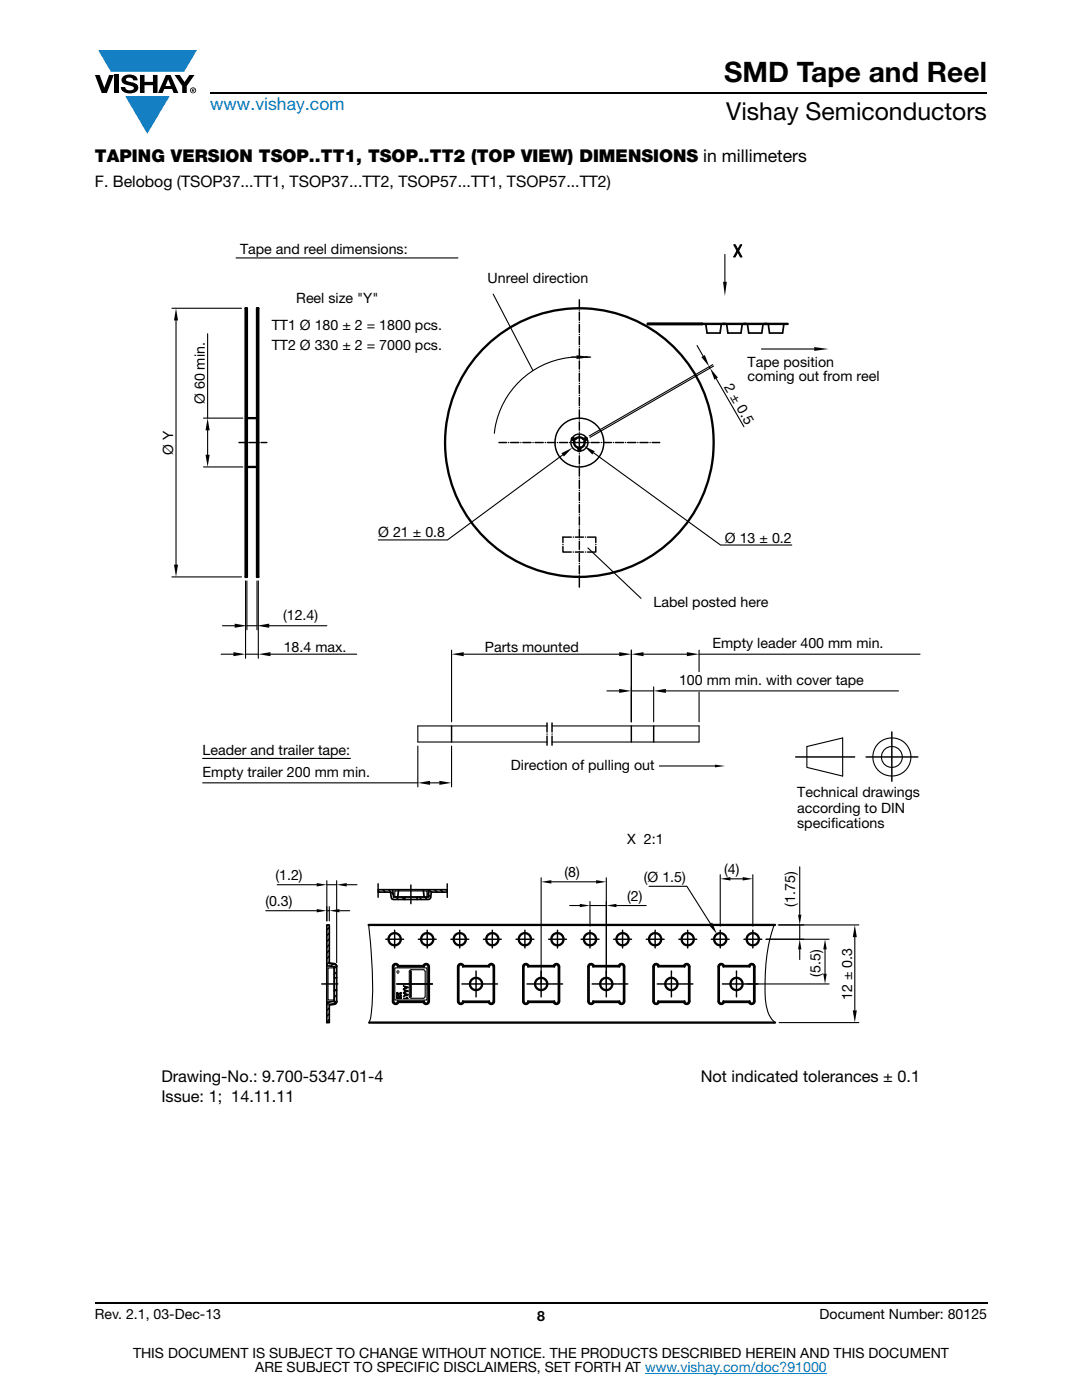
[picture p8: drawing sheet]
<svg xmlns="http://www.w3.org/2000/svg" width="216mm" height="279mm" viewBox="0 0 216 279" stroke-linecap="round" stroke-linejoin="round" font-family="sans-serif">
<g fill="#147fc3">
<path d="M19.6 10h19.7l-2.6 4.3h-1.1h-13.5z"/>
<path d="M25 19.2h8.9l-4.5 7.5z"/>
</g>
<g fill="#000">
<path d="M18.9 15h1l.9 2.5 1-2.5h.9l-1.4 3.6h-1zM22.9 15h.9v3.6h-.9zM24.6 15.3a2.1 2.1 0 0 1 2.8 .3l.1 .4h-.9a.79 .79 0 0 0-.7-.5 .79 .79 0 0 0-.8 .4l.3 .3 1 .2a1.08 1.08 0 0 1 1.2 1 1.08 1.08 0 0 1-1.1 1.2 1.73 1.73 0 0 1-2.4-1.2h.9a.96 .96 0 0 0 .8 .6 .96 .96 0 0 0 .9-.4 1.31 1.31 0 0 0-1.2-.6 1.03 1.03 0 0 1-1.1-.6 1.03 1.03 0 0 1 .2-1.1zM27.9 15h.9v1.3h1.7v-1.3h.9v3.6h-.9v-1.6h-1.7v1.6h-.9zM34.8 15h1.1l.9 1.4 1-1.4h1l-1.5 2.2v1.4h-.9v-1.4z"/>
<path d="M33.6 15.9l.5 1.3h-1.1zM33.1 15l-1.6 3.6h1l.3-.8h1.5l.3 .8h1l-1.6-3.6z"/>
<path d="M38.4 17.8h.2v.2h-.2zM38.3 17.7v.7h.1v-.3l.4 .3-.2-.3 .2-.2-.1-.2z"/>
<path d="M38.1 18a.46 .46 0 0 1 .9 0 .46 .46 0 0 1-.9 0zM37.9 18a.6 .6 0 0 0 1.2 0 .6 .6 0 0 0-1.2 0z"/>
</g>
<path d="M42 18.6h155M18.9 260h178.1" fill="none" stroke="#000" stroke-width=".36"/>
<path d="M128.7 274h36.3" fill="none" stroke="#007ec4" stroke-width=".2"/>
<path d="M32.2 48.4h151.5v172.2h-151.5z" fill="#fff"/>
<g fill="none" stroke="#000" stroke-width=".22">
<path d="M47.1 51.5h44.3M98.4 58.7l7.9 15.3M144.6 50.8v5.4M34.3 61.5h13.9M35.1 64v48.7M41.4 66.6v16.8M114 71.3h3.9M114.4 71.3a17.1 17.1 0 0 0-15.8 15.2M139.1 69l1.2 2.1M141.5 73.2l.2 .3M142.2 72.8l-24.6 14.2M142.4 73.1l-24.7 14.2"/>
<path d="M142.9 75.6l5.5 9.6M151.9 69.7h10.6M40.6 93.2h7.9M40.6 83.4h7.9M41.4 85.9v4.9M112.3 90.8l-23 17h-13.8M118.4 90.4l25.4 18.4h14.2M34.3 115.1h13.9M49 115.9v15.5M49.3 115.9v9.8M51.3 115.9v9.8M51.5 115.9v15.5"/>
<path d="M117.3 109.4l10.6 10M44.1 130.6h2.5M44.4 124.9h2.4M49 130.6h2.5M49.3 124.9h2M53.7 124.9h11.5M54 130.6h17.2M90.1 129.8v14.3M92.5 130.6h31M121.1 137.9h2.4M126 137.9h4.4M126 129.8v14.3"/>
<path d="M128.4 130.6h8.7M130.4 137.1v7M132.9 137.9h46.4M139.5 130.6h44.1M139.5 138.1v6M139.5 129.8v4.2M40.4 151.4h29.5M40.4 156.2h43M83.4 148.9v8.1M85.8 156.2h1.9M90.1 148.9v8.1M109.2 144.9h-25.8v3.2h25.8"/>
<path d="M110.2 144.9h29.3v3.2h-29.3M131.6 152.9h11.1M161 149l7.1-1.7v7.6l-7.1-1.8zM55.3 176.6h7.9M65.2 176.6h2M65.2 175.8v8M67.2 175.8v16.3M69.2 176.6h2M78.8 177.8h6.4v1.2h-6.4zM108 175.2v21M110 176h9M117.7 179.9v4.9"/>
<path d="M121 175.2v21M129.5 176.9h7.6l4.7 7.4M143.7 174.6v10.2M145.7 175.4h2.5M150.2 174.6v10.2M159.6 173v9.6M53 181.8h10.2M65.2 181.8h.5M65.5 193.2h1.2v6.4h-1.2zM65.7 180.9v2.9M67.7 181.8h2.1M73.6 184.6a79.4 79.4 0 0 1 .3 18.6l-.2 .9"/>
<path d="M78.8 193.2h6.4v6.4h-6.4zM81.8 193.6l2.7-.1 .3 .2v5.2l-.1 .2-2.7 .1-.3-.2v-5.2zM113.7 180.7h2M117.7 180.7h3.3M123 180.7h5.9M149.1 196.4h16.3M152.8 187.4h12.6M154.5 184.6a37.7 37.7 0 0 0-1.5 16.6 5.1 5.1 0 0 0 1.7 2.9M155.3 184.6h16.1M159.6 184.6v2.8M159.6 189.5v2M164.6 189.5v4.8"/>
<path d="M170.6 187v14.6M155.5 204.1h15.9"/>
<circle cx="178" cy="151.1" r="3.8"/>
<circle cx="178" cy="151.1" r="2.09"/>
</g>
<g fill="#000">
<path d="M144.3 56.2h.7l-.4 2.9zM35.1 61.5l.4 2.5h-.8zM115 70.9l2.9 .4-2.9 .4zM116.8 71.1l1.1 .2-1.1 .2zM139.9 71.3l.7-.4 .9 2.3zM141.7 73.5l1.6 1.9-.7 .4zM162.5 69.3l2.8 .4-2.8 .3zM41 90.8h.8l-.4 2.4zM41.4 83.4l.4 2.5h-.8zM112 90.5l2.2-1.2-1.7 1.8zM116.5 88.9l2.2 1.2-.5 .6zM34.7 112.7h.8l-.4 2.4z"/>
<path d="M46.6 130.2l2.4 .4-2.4 .4zM46.8 124.5l2.5 .4-2.5 .4zM51.3 124.9l2.4-.4v.8zM51.5 130.6l2.5-.4v.8zM90.1 130.6l2.4-.4v.8zM123.5 130.2l2.5 .4-2.5 .4zM123.5 137.5l2.5 .4-2.5 .4zM126 130.6l2.4-.4v.8zM130.4 137.9l2.5-.4v.8zM137.1 130.2l2.4 .4-2.4 .4zM83.4 156.2l2.4-.4v.8zM87.7 155.8l2.4 .4-2.4 .4z"/>
<path d="M142.7 152.6l2 .3-2 .2zM63.2 176.2l2 .4-2 .3zM67.2 176.6l2-.4v.7zM108 176l2-.3v.6zM118.9 175.7l2.1 .3-2.1 .3zM143.7 175.4l2-.4v.7zM148.2 175l2 .4-2 .3zM63.2 181.4l2 .4-2 .3zM65.7 181.8l2-.4v.7zM79.1 193.9l.6 .1zM79.1 193.9h.6zM79.1 194h.6z"/>
<path d="M79.1 193.8l.6 .1zM79.1 194l.6 .1zM79.1 194.1h.6zM79.1 193.8h.6zM79.1 194.1l.5 .1zM79.1 193.7l.6 .1zM79.2 194.2h.4zM79.1 193.7h.5zM79.2 193.7h.4zM79.2 194.2l.3 .1zM79.3 193.7h.3zM79.3 194.3h.2z"/>
<path d="M79.3 193.7h.2zM79.3 193.6l.2 .1zM79.3 193.6h.2zM115.7 180.4l2 .3-2 .4zM121 180.7l2-.3v.7zM141.4 184.6l.7-.5 1 2.3zM159.6 187.4l.3 2.1h-.7zM159.2 182.6h.7l-.3 2zM164.6 187.4l.4 2.1h-.7zM164.3 194.3h.7l-.4 2.1zM170.6 184.6l.4 2.4h-.8zM170.2 201.6h.8l-.4 2.5z"/>
<path d="M146.4 48.8h.3l.5 1-.1 .2z" fill-rule="evenodd"/>
<path d="M147.1 50l.1 .3-.5 1h-.3z" fill-rule="evenodd"/>
<path d="M147.7 48.8h.3l-.6 1.2 .7 1.3h-.4l-.6-1.3z" fill-rule="evenodd"/>
<path d="M79.2 198.1h.2l-.2 .1z" fill-rule="evenodd"/>
<path d="M79.1 198.2l.1-.1 .1 .2 .3-.1v.2h-.3z" fill-rule="evenodd"/>
<path d="M79.2 199l.1 .2 .3-.1v.2h-.4z" fill-rule="evenodd"/>
<path d="M79.6 198.2h.1l-.1 .2z" fill-rule="evenodd"/>
<path d="M79.9 198.1l.1 .1z" fill-rule="evenodd"/>
<path d="M79.1 198.5l.7 .3 .2-.1v.1l-.2 .1-.5-.3v.3h-.2z" fill-rule="evenodd"/>
<path d="M79.7 199.1l.1 .1 .2-.1v.2h-.3z" fill-rule="evenodd"/>
<path d="M79.7 198.2l.2 .1 .2-.2v.2l-.3 .1z" fill-rule="evenodd"/>
<path d="M79.8 198.5l.3 .1v.2z" fill-rule="evenodd"/>
<path d="M79.2 199h.8l.1 .2-.1 .1v-.2h-.2l-.2 .2v-.2h-.4z" fill-rule="evenodd"/>
<path d="M81.1 199l.2 .2z" fill-rule="evenodd"/>
<path d="M80.5 196.7l1 .4-.6-.2-.1 .3v-.3z" fill-rule="evenodd"/>
<path d="M80.5 197.3l.3-.1 .1-.3v.3l.6-.1-1 .3z" fill-rule="evenodd"/>
<path d="M80.5 197.4l1 .4-.6-.2-.1 .3v-.3l-.3-.1z" fill-rule="evenodd"/>
<path d="M80.5 198l.3-.1 .1-.3v.3l.6-.1-1 .4z" fill-rule="evenodd"/>
<path d="M80.5 198.2l1 .4-.6-.2-.1 .3v-.3z" fill-rule="evenodd"/>
<path d="M80.5 198.8l.3-.1 .1-.3v.2h.6l-1 .3z" fill-rule="evenodd"/>
<path d="M80.5 199.2h.7v-.1l.3 .2h-1z" fill-rule="evenodd"/>
</g>
<g fill="none" stroke="#000" stroke-width=".29">
<path d="M115.6 59.8v1.7M115.6 62.3v1.6M115.6 64.7v1.7M115.6 67.2v1.6M115.6 69.6v1.6M115.6 72v1.7M115.6 74.5v1.6M115.6 76.9v1.6M115.6 79.3v1.7M115.6 78.9h.1M115.6 76.5h.1M115.6 74.1h.1"/>
<path d="M115.6 71.6h.1M115.6 69.2h.1M115.6 66.8h.1M115.6 64.3h.1M115.6 61.9h.1M47.7 88.3h1.1M49.2 88.3h.1M49.7 88.3h1.6M51.7 88.3h.1M52.1 88.3h1.1M99.6 88.3h1.5M101.5 88.3h.1"/>
<path d="M101.9 88.3h1.6M103.9 88.3h.1M104.3 88.3h1.7M106.4 88.3h.1M106.8 88.3h1.6M108.8 88.3h.1M109.2 88.3h1.6M110.7 88.3l.1 .4M110.8 88.8v.4M110.8 87.8l-.1 .4M110.9 89.3l.1 .4M110.9 87.3l-.1 .4"/>
<path d="M111 86.8l-.1 .4M111 89.8l.1 .4M111.2 86.3l-.2 .4M111.2 90.3l.1 .4M111.2 88.3h.1M111.4 85.9l-.2 .3M111.4 90.8l.2 .3M111.6 88.3h1.7M111.7 85.5l-.3 .3M111.7 91.2l.2 .3M112 85.1l-.3 .3M112 91.6l.3 .3"/>
<path d="M112.3 91.9l.4 .3M112.3 84.7l-.2 .3M112.7 92.3l.4 .2M112.7 84.4l-.3 .2M113.2 92.5l.3 .2M113.2 84.1l-.4 .2M113.6 83.9l-.3 .2M113.6 92.8l.4 .1M113.7 88.3h.1M113.9 88.3l.2 .7M113.9 88.1v.1M114.1 88.3h3"/>
<path d="M114.1 83.7l-.4 .1M114.1 92.9l.4 .2M114.1 89.2h.1M114.2 87.3l-.3 .7M114.2 89.3l.6 .5M114.4 87.2h-.1M114.6 83.6l-.4 .1M114.6 93.1l.4 .1M114.9 89.9h.1M115.1 86.7l-.7 .4M115.1 89.9l.7 .1M115.1 83.5l-.4 .1"/>
<path d="M115.1 93.2h.4M115.3 86.7h-.1M115.4 86.6l.7 .1M115.6 83.4l-.4 .1M115.6 81.8v1.6M115.6 84.2v1.6M115.6 86.7v3.5M115.6 91v1.6M115.6 93.4v1.6M115.6 95.8v1.7M115.6 98.3v1.6M115.6 86.2h.1"/>
<path d="M115.6 83.8h.1M115.6 81.4h.1M115.6 90.6h.1M115.6 93h.1M115.6 95.4h.1M115.6 97.9h.1M115.7 83.5h.4M116 90h.1M116 93.2h-.4M116.2 83.5l.4 .1M116.3 86.8h.1M116.4 86.8l.6 .5"/>
<path d="M116.5 93.1l-.4 .1M116.7 83.6l.4 .1M116.8 89.6l-.7 .3M116.9 89.4v.1M117 93l-.4 .1M117.1 87.4v.1M117.1 87.6l.2 .7M117.2 83.7l.4 .2M117.3 88.7l-.3 .6M117.3 88.5h.1M117.3 88.3h.1M117.5 92.8l-.4 .1"/>
<path d="M117.5 88.3h.1M117.7 83.9l.3 .2M117.9 88.3h1.7M117.9 92.6l-.3 .2M118.1 84.2l.4 .2M118.4 92.3l-.4 .2M118.5 84.4l.4 .3M118.8 92l-.3 .3M118.9 84.8l.3 .3M119.2 91.6l-.3 .3M119.3 85.1l.2 .4M119.5 91.3l-.3 .3"/>
<path d="M119.6 85.5l.2 .4M119.8 90.8l-.3 .4M119.9 86l.2 .3M120 88.3h.1M120 90.4l-.2 .4M120.1 86.4l.1 .4M120.2 89.9l-.1 .4M120.3 86.9l.1 .4M120.4 89.4l-.2 .4M120.4 88.3h1.6M120.4 87.4l.1 .4M120.4 88.9v.4"/>
<path d="M120.5 87.9v.4M120.5 88.4v.4M122.4 88.3h.1M122.8 88.3h1.6M124.8 88.3h.1M125.2 88.3h1.7M127.3 88.3h.1M127.7 88.3h1.6M129.7 88.3h.1M130.1 88.3h1.5M112.3 108.7h.1M112.3 109.1v1.1h1.7"/>
<path d="M114 107.2h-1.7v1.1M114.4 107.2h.1M114.4 110.2h.1M114.8 107.2h1.6M114.8 110.2h1.6M115.6 100.7v1.6M115.6 103.1v1.7M115.6 105.6v1.6M115.6 108v1.6M115.6 110.5v1.6M115.6 112.9v1.6M115.6 115.3v1.9"/>
<path d="M115.6 100.3h.1M115.6 102.7h.1M115.6 105.2h.1M115.6 107.6h.1M115.6 110.1h.1M115.6 112.5h.1M115.6 114.9h.1M116.8 107.2h.1M116.8 110.2h.1M117.2 107.2h1.7v1.1M118.9 109.1v1.1h-1.7M118.9 108.7h.1"/>
<path d="M90.1 144.9v.3M90.1 145.3v.4M90.1 145.8v.4M90.1 146.3v.4M90.1 146.8v.4M90.1 147.3v.4M90.1 147.8v.3M109.2 146.5h.1M109.2 144.3v1.8M109.2 146.9v1.8M110.2 144.3v1.8M110.2 146.9v1.8"/>
<path d="M110.2 146.5h.1M126 144.9v.3M126 145.3v.4M126 145.8v.4M126 146.3v.4M126 146.8v.4M126 147.3v.4M126 147.8v.3M130.4 144.9v.3M130.4 145.3v.4M130.4 145.8v.4M130.4 146.3v.4"/>
<path d="M130.4 146.8v.4M130.4 147.3v.4M130.4 147.8v.3M158.8 151.1h11.7M172.8 151.1h10.3M178 146.1v9.8M75.4 176.4v.6M75.4 177.1v.1M75.4 177.3v.8M75.4 178.2v.1M75.4 178.5v.6M75.5 177.8l.2 .2"/>
<path d="M76.4 177.6l.5 .4M77.6 177.6l.9 .9M78.2 179.3v.1M79 179l.5 .5M80.2 179l.4 .5M82 176.6v.6M82 177.3v.1M82 177.5v.8M82 178.5h.1M82 178.7v.7M82 179.6h.1M82 179.8v.6"/>
<path d="M83.6 179l.5 .5M84.8 179l.4 .5M85.5 178.6l.4 .5M85.7 177.6l.4 .5M86.7 177.6l.5 .4M87.9 177.6l.5 .4M89 177.6l.2 .2M89.2 176.4v.6M89.2 177.1v.1M89.2 177.4v.7M89.2 178.3h.1M89.2 178.5v.6"/>
<path d="M64.2 196.4h.9M65.2 196.4h.1M65.4 196.4h.8M65.7 192l-.5 .5M65.7 190.8l-.5 .5M65.7 189.7l-.5 .5M65.7 188.5l-.5 .5M65.7 187.4l-.5 .5M65.7 186.2l-.5 .5M65.7 185.1l-.5 .5M65.8 199.9l-.6 .6M66.3 196.4h.1"/>
<path d="M66.4 192.4l-.4 .4M66.5 196.4h.9M67 197.6l-.3 .3M67.2 192.8l-.5 .5M67.2 199.7l-.7 .6M67.2 198.6l-.5 .5M67.2 195.1l-.1 .1M67.2 194l-.5 .5M77 187.4h3.5M78.7 185.6v3.6M79.2 196.4h.6M80 196.4h.1"/>
<path d="M80.2 196.4h.8M81.1 196.4h.1M82 193.8v.6M82 194.5v.1M82 194.7v.8M82 195.6v.1M82 195.8v1.1M82 197.1h.1M82 197.3v.8M82 198.2h.1M82 198.4v.5M82.8 196.4h-1.5"/>
<path d="M83 196.4h.1M83.2 196.4h.8M83.5 187.4h3.5M84.1 196.4h.1M84.3 196.4h.8M85.2 196.4h.1M85.2 185.6v3.6M85.4 196.4h.9M90 187.4h3.5M91.7 185.6v3.6M92.2 196.4h.7M93 196.4h.1"/>
<path d="M93.2 196.4h.8M94.1 196.4h.1M95 193.8v.6M95 194.5v.1M95 194.7v.8M95 195.6v.1M95 195.8v1.1M95 197.1h.1M95 197.3v.8M95 198.2h.1M95 198.4v.5M95.8 196.4h-1.5"/>
<path d="M96 196.4h.1M96.2 196.4h.8M96.5 187.4h3.5M97.1 196.4h.1M97.3 196.4h.8M98.2 196.4h.1M98.2 185.6v3.6M98.4 196.4h.9M103 187.4h3.5M104.7 185.6v3.6M105.2 196.4h.6M106 196.4h.1"/>
<path d="M106.2 196.4h.8M107.1 196.4h.1M107.3 196.4h.7M108 196.4h.8M108 193.8v.6M108 194.5v.1M108 194.7v.8M108 195.6v.1M108 195.8v1.1M108 197.1h.1M108 197.3v.8M108 198.2h.1"/>
<path d="M108 198.4v.5M109 196.4h.1M109.2 196.4h.7M109.5 187.4h3.5M110.1 196.4h.1M110.3 196.4h.8M111.2 196.4h.1M111.2 185.6v3.6M111.4 196.4h.9M116 187.4h3.5M117.7 185.6v3.6M118.2 196.4h.6"/>
<path d="M119 196.4h.1M119.2 196.4h.7M120.1 196.4h.1M121 197.1h.1M121 197.3v.8M121 198.2h.1M121 198.4v.5M121 193.8v.6M121 194.5v.1M121 194.7v.8M121 195.6v.1M121 195.8v1.1"/>
<path d="M121.8 196.4h-1.5M122 196.4h.1M122.2 196.4h.7M122.5 187.4h3.5M123.1 196.4h.1M123.3 196.4h.8M124.2 196.4h.1M124.2 185.6v3.6M124.4 196.4h.9M129 187.4h3.5M130.7 185.6v3.6M131.1 196.4h.7"/>
<path d="M132 196.4h.1M132.2 196.4h.8M133.1 196.4h.1M134 193.8v.6M134 194.5v.1M134 194.7v.8M134 195.6v.1M134 195.8v1.1M134 197.1h.1M134 197.3v.8M134 198.2h.1M134 198.4v.5"/>
<path d="M134.8 196.4h-1.5M135 196.4h.1M135.2 196.4h.7M135.5 187.4h3.5M136.1 196.4h.1M136.3 196.4h.8M137.2 196.4h.1M137.2 185.6v3.6M137.4 196.4h.8M141.9 187.4h3.6M143.7 185.6v3.6M144.2 196.4h.6"/>
<path d="M145 196.4h.1M145.2 196.4h.7M146.1 196.4h.1M147 193.8v.6M147 194.5v.1M147 194.7v.8M147 195.6v.1M147 195.8v1.1M147 197.1h.1M147 197.3v.8M147 198.2h.1M147 198.4v.5"/>
<path d="M147.8 196.4h-1.5M148 196.4h.1M148.2 196.4h.7M148.4 187.4h3.6M149.1 196.4h.1M149.3 196.4h.7M150.2 196.4h.1M150.2 185.6v3.6M150.4 196.4h.9M65.7 203.5l-.5 .5M65.7 202.3l-.5 .5M65.7 201.2l-.5 .5"/>
</g>
<g fill="none" stroke="#000" stroke-width=".46">
<path d="M49 61.5h.3v53.6h-.3zM51.3 61.5h.2v53.6h-.2zM129.2 64.7h10.9M129.3 64.6h10.8M49.3 93.2h2M49.3 83.4h2M114.2 87.4l.5 .2a1.49 1.49 0 0 1 1.8 0l.4-.2 .2 .1-.1 .2-.3 .2a1.54 1.54 0 0 1-.9 1.6v.4l-.2 .1-.1-.1-.1-.4a1.48 1.48 0 0 1-.9-1.6l-.4-.3zM73.6 184.6h81.1M73.7 204.1h81"/>
<circle cx="115.6" cy="88.3" r="26.8"/>
<circle cx="78.7" cy="187.4" r="1.22"/>
<circle cx="85.2" cy="187.4" r="1.22"/>
<circle cx="91.7" cy="187.4" r="1.22"/>
<circle cx="95" cy="196.4" r="1.22"/>
<circle cx="98.2" cy="187.4" r="1.22"/>
<circle cx="104.7" cy="187.4" r="1.22"/>
<circle cx="108" cy="196.4" r="1.22"/>
<circle cx="111.2" cy="187.4" r="1.22"/>
<circle cx="117.7" cy="187.4" r="1.22"/>
<circle cx="121" cy="196.4" r="1.22"/>
<circle cx="124.2" cy="187.4" r="1.22"/>
<circle cx="130.7" cy="187.4" r="1.22"/>
<circle cx="134" cy="196.4" r="1.22"/>
<circle cx="137.2" cy="187.4" r="1.22"/>
<circle cx="143.7" cy="187.4" r="1.22"/>
<circle cx="147" cy="196.4" r="1.22"/>
<circle cx="150.2" cy="187.4" r="1.22"/>
</g>
<g fill="none" stroke="#000" stroke-width=".2">
<path d="M146.4 48.8h.3l.5 1-.1 .2zM147.1 50l.1 .3-.5 1h-.3zM147.7 48.8h.3l-.6 1.2 .7 1.3h-.4l-.6-1.3zM79.1 198.5l.7 .3 .2-.1v.1l-.2 .1-.5-.3v.3h-.2zM79.1 198.2l.1-.1 .1 .2 .3-.1v.2h-.3zM79.2 199h.8l.1 .2-.1 .1v-.2h-.2l-.2 .2v-.2h-.4zM79.2 199l.1 .2 .3-.1v.2h-.4zM79.2 198.1h.2l-.2 .1zM79.6 198.2h.1l-.1 .2zM79.7 199.1l.1 .1 .2-.1v.2h-.3zM79.7 198.2l.2 .1 .2-.2v.2l-.3 .1zM79.8 198.5l.3 .1v.2z"/>
<path d="M79.9 198.1l.1 .1zM80.5 196.7l1 .4-.6-.2-.1 .3v-.3zM80.5 197.3l.3-.1 .1-.3v.3l.6-.1-1 .3zM80.5 197.4l1 .4-.6-.2-.1 .3v-.3l-.3-.1zM80.5 198l.3-.1 .1-.3v.3l.6-.1-1 .4zM80.5 198.2l1 .4-.6-.2-.1 .3v-.3zM80.5 198.8l.3-.1 .1-.3v.2h.6l-1 .3zM80.5 199.2h.7v-.1l.3 .2h-1zM81.1 199l.2 .2z"/>
</g>
<g fill="none" stroke="#000" stroke-width=".34">
<path d="M140.1 64.6h17.1M140.1 64.7h17.1M140.8 64.7l.3 1.8h2.6l.2-1.8M145 64.7l.2 1.8h2.7l.2-1.8M149.1 64.7l.3 1.8h2.6l.3-1.8M153.3 64.7l.2 1.8h2.7l.2-1.8M75.4 178h2.5l.2 1.2 .4 .3h6.9l.5-.3 .2-1.2h3.1M75.4 177.6h13.8M78.3 177.6l.2 1.4h6.9M79.5 177.6l-.1 1.4M80.8 179v.5M83.2 179v.5"/>
<path d="M84.5 177.6l.1 1.4M85.4 177.7v1.3M85.6 177.6l-.2 1.4M65.2 192.7l1.5 .2v6.9l-1.5 .2M65.7 192.2l1.2 .2 .3 .4v7.1l-.1 .4-.3 .1-1.1 .2M66.7 195.2h.5M66.7 197.6h.5M67.2 192.9l-.3-.4-1.2-.2v-7.7h-.5v19.5h.5v-3.6l1.2-.2 .3-.5M79.4 199.8h5.2M79.4 192.9a.41 .41 0 0 0-.5-.4 .41 .41 0 0 0-.4 .4v6.9a.41 .41 0 0 0 .4 .4 .41 .41 0 0 0 .5-.4M79.4 192.9h5.2M79.4 199.8l.1 .2"/>
<path d="M79.5 192.7a.61 .61 0 0 0-.6-.4 .61 .61 0 0 0-.6 .6v6.9a.61 .61 0 0 0 .5 .6 .61 .61 0 0 0 .7-.4M79.5 192.7h5M79.5 192.7l-.1 .2M84.5 192.7a.61 .61 0 0 1 .6-.4 .61 .61 0 0 1 .5 .6v6.9a.62 .62 0 0 1-.5 .6 .62 .62 0 0 1-.6-.4M84.5 192.7l.1 .2M84.6 192.9a.4 .4 0 0 1 .4-.4 .4 .4 0 0 1 .4 .4v6.9a.4 .4 0 0 1-.4 .4 .4 .4 0 0 1-.4-.4M84.6 199.8l-.1 .2M92.3 192.9l-.2-.3-.2-.1-.2 .1-.2 .3v6.9a.4 .4 0 0 0 .4 .4 .4 .4 0 0 0 .4-.4M92.3 192.9h5.3M92.3 199.8h5.3M92.3 199.8l.2 .2M92.5 192.7a.61 .61 0 0 0-.7-.4 .61 .61 0 0 0-.5 .6v6.9a.61 .61 0 0 0 .5 .6 .61 .61 0 0 0 .7-.4"/>
<path d="M92.5 192.7h5M92.5 192.7l-.2 .2M97.5 192.7a.61 .61 0 0 1 .5-.4 .61 .61 0 0 1 .6 .4v7.1a.6 .6 0 0 1-.5 .6 .6 .6 0 0 1-.6-.4M97.5 192.7l.1 .2M97.6 192.9l.2-.3 .2-.1 .2 .1 .2 .3v6.9a.41 .41 0 0 1-.4 .4 .41 .41 0 0 1-.4-.4M97.6 199.8l-.1 .2M105.3 192.9l-.2-.3-.2-.1-.2 .1-.2 .3v6.9a.41 .41 0 0 0 .4 .4 .41 .41 0 0 0 .4-.4M105.3 192.9h5.3M105.3 199.8h5.3M105.4 199.8l.1 .2M105.5 192.7a.61 .61 0 0 0-.6-.4 .61 .61 0 0 0-.6 .4v7.1a.6 .6 0 0 0 .5 .6 .6 .6 0 0 0 .7-.4M105.5 192.7h4.9"/>
<path d="M105.5 192.7l-.1 .2M110.4 192.7a.61 .61 0 0 1 .7-.4 .61 .61 0 0 1 .5 .6v6.9a.61 .61 0 0 1-.5 .6 .61 .61 0 0 1-.6-.4M110.5 192.7l.1 .2M110.6 192.9l.2-.3 .2-.1 .2 .1 .2 .3v6.9a.4 .4 0 0 1-.4 .4 .4 .4 0 0 1-.4-.4M110.6 199.8l-.1 .2M118.3 199.8l.2 .2M118.3 192.9a.4 .4 0 0 0-.4-.4 .4 .4 0 0 0-.4 .4v6.9a.4 .4 0 0 0 .4 .4 .4 .4 0 0 0 .4-.4M118.3 199.8h5.3M118.3 192.9h5.3M118.5 192.7l-.2 .2M118.5 192.7a.61 .61 0 0 0-.7-.4 .61 .61 0 0 0-.5 .6v6.9a.62 .62 0 0 0 .5 .6 .62 .62 0 0 0 .7-.4M118.5 192.7h4.9"/>
<path d="M123.4 192.7l.2 .2M123.4 192.7a.61 .61 0 0 1 .7-.4 .61 .61 0 0 1 .5 .6v6.9a.62 .62 0 0 1-.5 .6 .62 .62 0 0 1-.7-.4M123.6 199.8l-.2 .2M123.6 192.9a.41 .41 0 0 1 .4-.4 .41 .41 0 0 1 .4 .4v6.9a.41 .41 0 0 1-.4 .4 .41 .41 0 0 1-.4-.4M131.3 192.9a.4 .4 0 0 0-.4-.4 .4 .4 0 0 0-.4 .4v6.9a.4 .4 0 0 0 .4 .4 .4 .4 0 0 0 .4-.4M131.3 192.9h5.3M131.3 199.8h5.3M131.3 199.8l.2 .2M131.5 192.7a.61 .61 0 0 0-.7-.4 .61 .61 0 0 0-.5 .6v6.9a.61 .61 0 0 0 .5 .6 .61 .61 0 0 0 .7-.4M131.5 192.7h4.9M131.5 192.7l-.2 .2M136.4 192.7a.61 .61 0 0 1 .7-.4 .61 .61 0 0 1 .5 .6v6.9a.61 .61 0 0 1-.5 .6 .61 .61 0 0 1-.7-.4"/>
<path d="M136.4 192.7l.2 .2M136.6 192.9a.4 .4 0 0 1 .4-.4 .4 .4 0 0 1 .4 .4v6.9a.4 .4 0 0 1-.4 .4 .4 .4 0 0 1-.4-.4M136.6 199.8l-.2 .2M144.3 192.9l-.2-.3-.2-.1-.2 .1-.2 .3v6.9a.41 .41 0 0 0 .4 .4 .41 .41 0 0 0 .4-.4M144.3 192.9h5.3M144.3 199.8h5.3M144.3 199.8l.2 .2M144.5 192.7a.6 .6 0 0 0-.7-.4 .6 .6 0 0 0-.5 .6v6.9a.61 .61 0 0 0 .5 .6 .61 .61 0 0 0 .7-.4M144.5 192.7h4.9M144.5 192.7l-.2 .2M149.4 192.7a.61 .61 0 0 1 .7-.4 .61 .61 0 0 1 .5 .6v6.9a.61 .61 0 0 1-.5 .6 .61 .61 0 0 1-.7-.4M149.4 192.7l.2 .2"/>
<path d="M149.6 192.9a.4 .4 0 0 1 .4-.4 .4 .4 0 0 1 .4 .4v6.9a.4 .4 0 0 1-.4 .4 .4 .4 0 0 1-.4-.4M149.6 199.8l-.2 .2M79.5 200h5M92.5 200h5M105.5 200h4.9M118.5 200h4.9M131.5 200h4.9M144.5 200h4.9"/>
</g>
<text font-size="5.6" x="144.5" y="16.4">SMD Tape and Reel</text>
<text font-size="4.9" x="144.9" y="24">Vishay Semiconductors</text>
<text font-size="3.5" fill="#007ec4" x="42" y="21.9">www.vishay.com</text>
<text font-size="3.5" x="18.9" y="32.3">TAPING VERSION TSOP..TT1, TSOP..TT2 (TOP VIEW) DIMENSIONS in millimeters</text>
<g font-size="3.2">
<text x="18.9" y="37.4">F. Belobog (TSOP37...TT1, TSOP37...TT2, TSOP57...TT1, TSOP57...TT2)</text>
<text x="32.2" y="216">Drawing-No.: 9.700-5347.01-4</text>
<text x="32.2" y="219.9">I</text>
<text x="33" y="219.9">ssue: 1; 14.11.11</text>
<text x="139.9" y="216">Not indicated tolerances ± 0.1</text>
</g>
<g font-size="2.8">
<text x="47.9" y="50.8">Tape and reel dimensions:</text>
<text x="97.3" y="56.5">Unreel direction</text>
<text x="54.2" y="65.8">TT1 Ø 180 ± 2 = 1800 pcs.</text>
<text x="59.1" y="60.5">Reel size &quot;Y&quot;</text>
<text x="54.2" y="69.8">TT2 Ø 330 ± 2 = 7000 pcs.</text>
<text x="144.5" y="77.3" transform="rotate(60 144.5 77.3)">2 ± 0.5</text>
<text x="149.2" y="76">coming out from reel</text>
<text x="149.2" y="73.2">Tape position</text>
<text x="40.9" y="80.7" transform="rotate(-90 40.9 80.7)">Ø 60 min.</text>
<text x="34.6" y="90.8" transform="rotate(-90 34.6 90.8)">Ø Y</text>
<text x="75.5" y="107.3">Ø 21 ± 0.8</text>
<text x="144.7" y="108.3">Ø 13 ± 0.2</text>
<text x="56.5" y="123.7">(12.4)</text>
<text x="130.4" y="121.2">Label posted here</text>
<text x="56.6" y="130">18.4 max.</text>
<text x="96.8" y="130">Parts mounted</text>
<text x="142.2" y="129.4">Empty leader 400 mm min.</text>
<text x="135.5" y="136.7">100 mm min. with cover tape</text>
<text x="40.4" y="150.6">Leader and trailer tape:</text>
<text x="40.4" y="155">Empty trailer 200 mm min.</text>
<text x="102" y="153.7">Direction of pulling out</text>
<text x="159.1" y="159.1">Technical drawings</text>
<text x="159.1" y="162.2">according to DIN</text>
<text x="159.1" y="165.2">specif</text>
<text x="165.8" y="165.2">ications</text>
<text x="125.2" y="168.4">X 2:1</text>
<text x="55" y="175.7">(1.2)</text>
<text x="112.6" y="175.1">(8)</text>
<text x="125.2" y="179.8">(2)</text>
<text x="128.5" y="176">(Ø 1.5)</text>
<text x="144.5" y="174.5">(4)</text>
<text x="52.9" y="180.8">(0.3)</text>
<text x="158.7" y="181" transform="rotate(-90 158.7 181)">(1.75)</text>
<text x="163.7" y="194.9" transform="rotate(-90 163.7 194.9)">(5.5)</text>
<text x="170.1" y="199.5" transform="rotate(-90 170.1 199.5)">12 ± 0.3</text>
<text x="18.9" y="263.3">Rev. 2.1, 03-Dec-13</text>
<text x="107.2" y="263.6">8</text>
<text x="163.6" y="263.3">Document Number: 80125</text>
<text x="26.5" y="271">THIS DOCUMENT IS SUBJECT TO CHANGE WITHOUT NOTICE. THE PRODUCTS DESCRIBED HEREIN AND THIS DOCUMENT</text>
<text x="50.9" y="273.8">ARE SUBJECT TO SPECIFIC DISCLAIMERS, SET FORTH AT www.vishay.com/doc?91000</text>
</g>
</svg>
